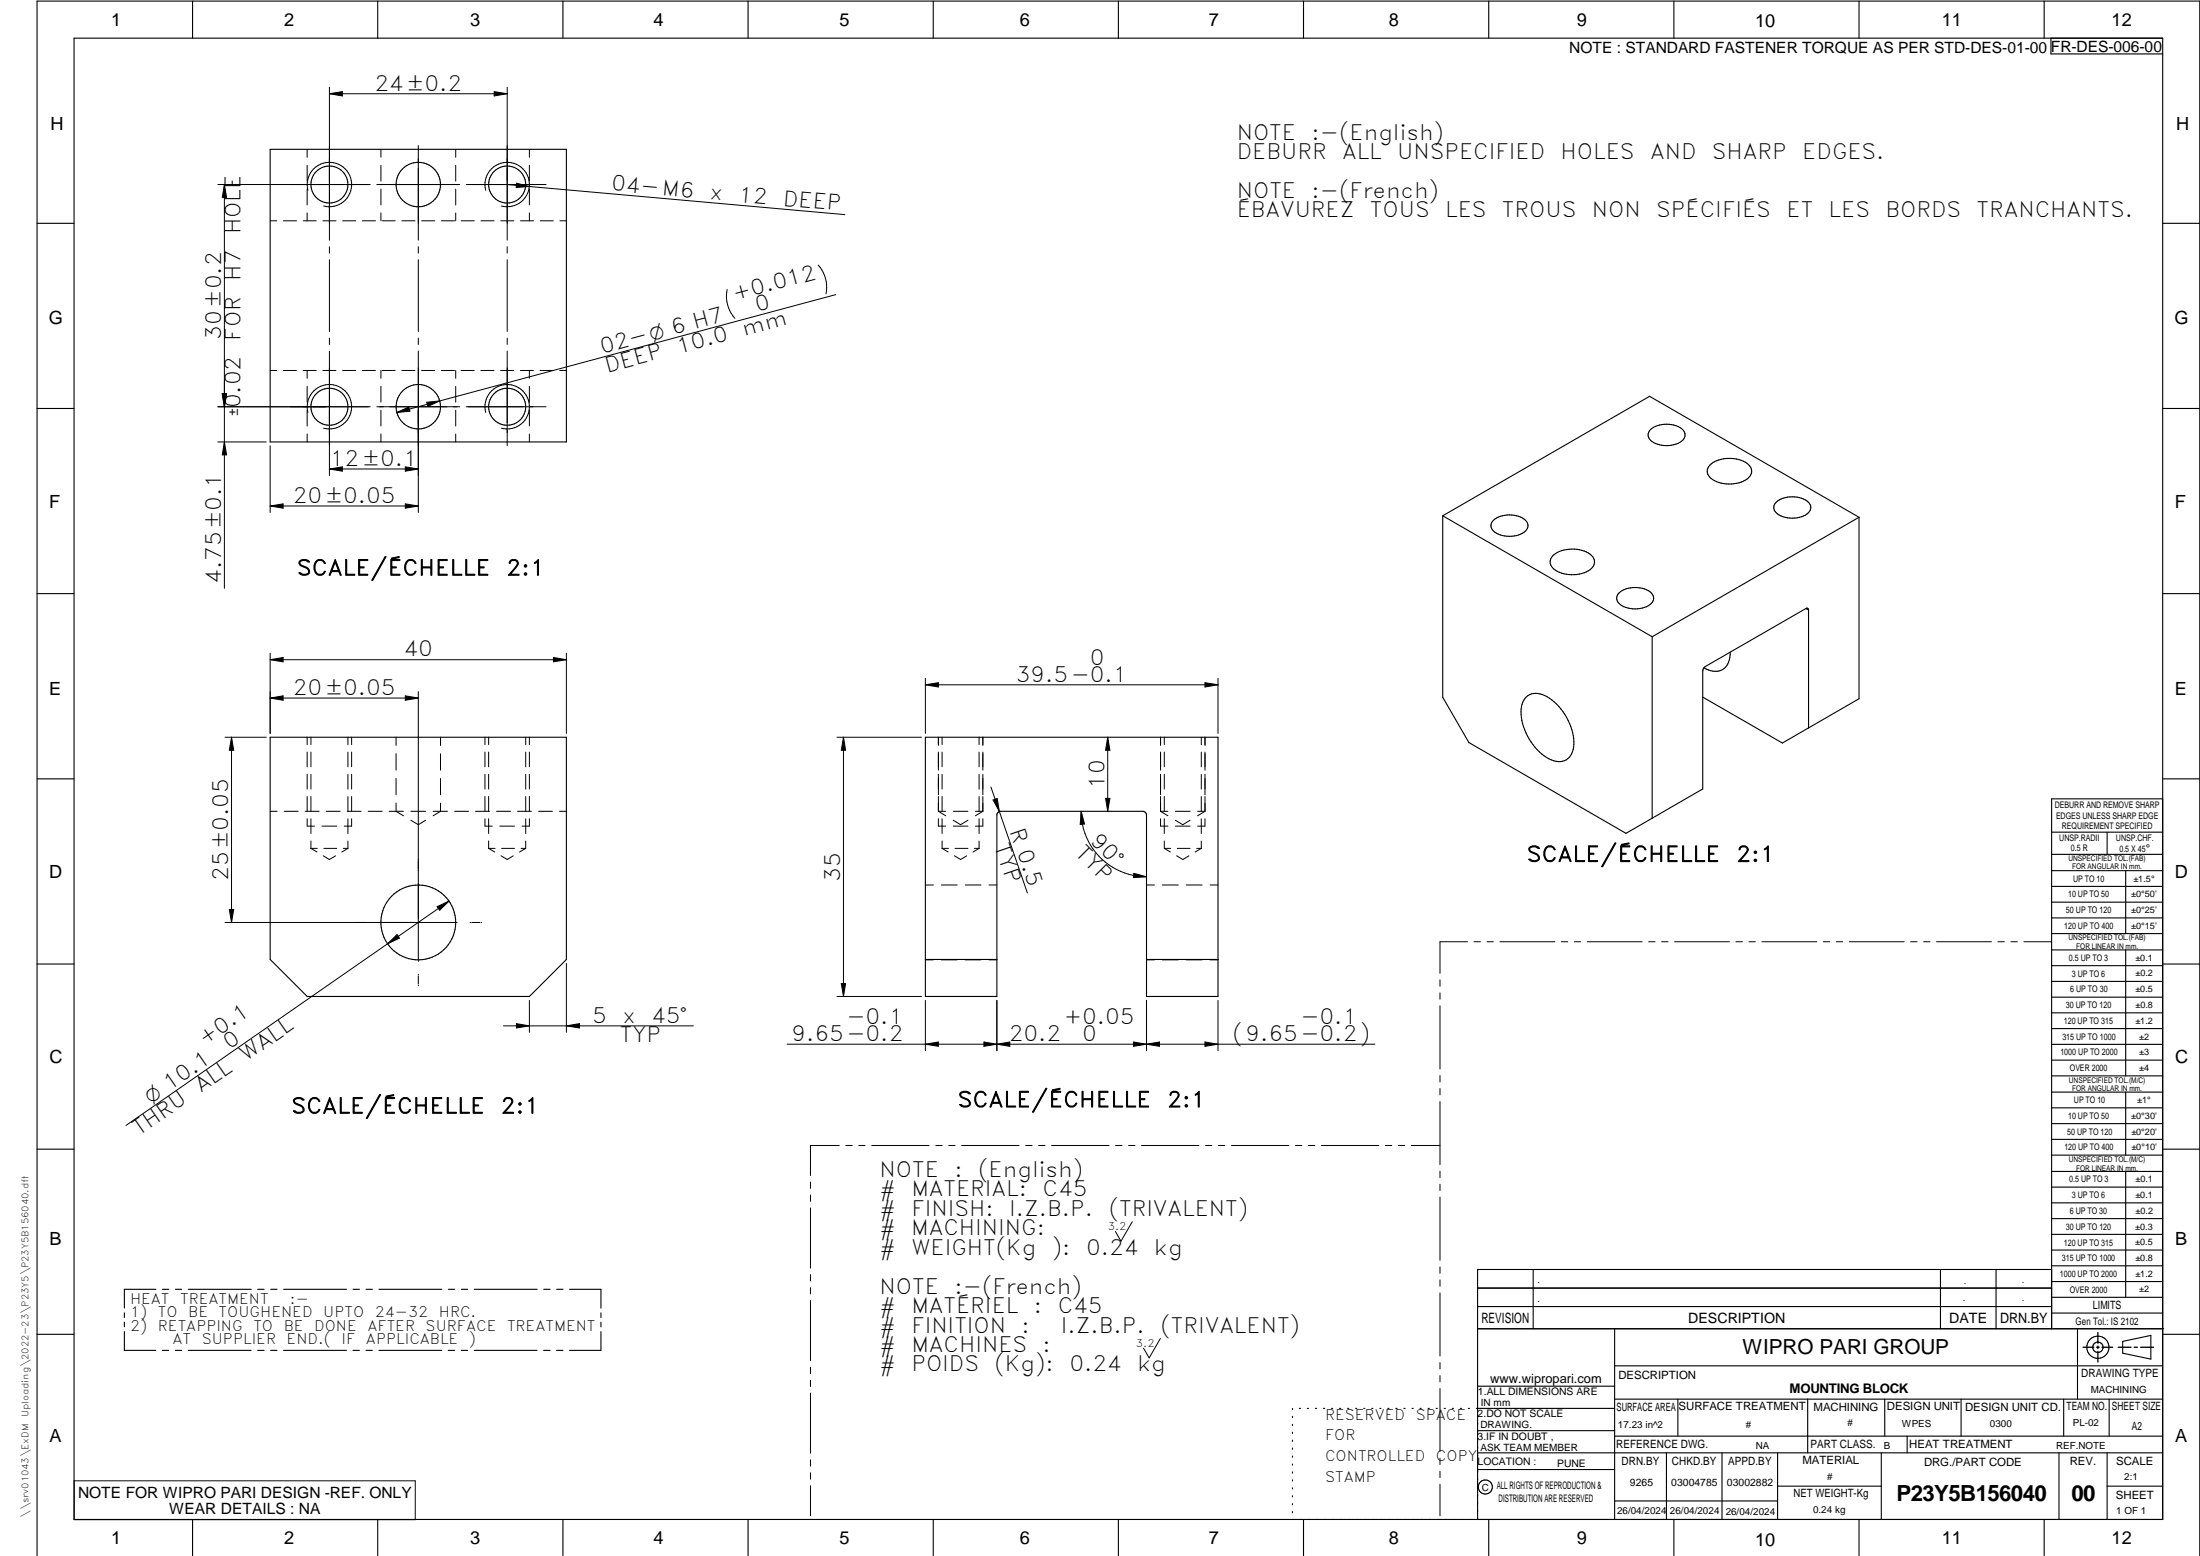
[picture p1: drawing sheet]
<svg xmlns="http://www.w3.org/2000/svg" width="594mm" height="420mm" viewBox="0 0 594 420" stroke-linecap="round" stroke-linejoin="round" font-family="sans-serif">
<g fill="none" stroke="#000" stroke-width=".3">
<path d="M20 10.3h564v400h-564zM52 .3v10M102 .3v10M152 .3v10M202 .3v10M252 .3v10M302 .3v10M352 .3v10M402 .3v10M452 .3v10M502 .3v10M552 .3v10"/>
<path d="M553.8 10.3v4.3h30.2M73 40.3h79.9v79h-79.9zM10 60.3h10M584 60.3h10M10 110.3h10M445.7 116a7.1 7.1 0 0 1 9 .3 2.08 2.08 0 0 1-1.1 3.2 7.1 7.1 0 0 1-8.2-.9l-.4-1.2 .2-.7zM584 110.3h10M389.6 139.3l55.8-32.3 56.6 32.7M389.6 139.3v49l7.1 12.2 42.4 24.5 20.7-12v-31.8l.3-.8 .4-.4 27.2-15.7M389.6 139.3l56.5 32.6M461.7 125.6a8.6 8.6 0 0 1 10.5-.1 2.45 2.45 0 0 1-.9 4.1 8.7 8.7 0 0 1-9.6-.8 2.2 2.2 0 0 1 0-3.2zM479.7 135.6a7.1 7.1 0 0 1 8.9 .3 2.26 2.26 0 0 1-1.6 3.4 7 7 0 0 1-7.6-1.2l-.4-.7v-.7z"/>
<path d="M502 139.7v49l-20.7 11.9-21.5-12.4M502 139.7l-55.9 32.2M403.3 140.5a7.1 7.1 0 0 1 8.9 .3 2.27 2.27 0 0 1-1.6 3.4 7.1 7.1 0 0 1-7.6-1.2l-.4-.7v-.7zM419.2 150.2a8.6 8.6 0 0 1 10.5-.2 2.46 2.46 0 0 1-.8 4.1 8.8 8.8 0 0 1-9.7-.8 2.22 2.22 0 0 1 0-3.1zM10 160.3h10M437.2 160.1a7 7 0 0 1 9 .3 2.28 2.28 0 0 1-1.6 3.4 7.1 7.1 0 0 1-7.7-1.2l-.3-1.1 .1-.7zM446.1 171.9v49M467.2 176.1a4.7 4.7 0 0 1-3 5.1h-1.7l-2.4-.9M487.7 164.3l.4-.1 .3 .5M487.7 164.3l.7 .4M488.4 164.7v31.9M584 160.3h10"/>
<path d="M73 199.1h79.9v60l-9.9 10h-60.1l-9.9-10zM249.9 199.1h79v70h-19.3v-49l-.4-.8-.6-.2h-38.4l-.8 .4-.2 .6v49h-19.3zM412.2 188.2a4.6 4.6 0 0 1 5.6 0 15.4 15.4 0 0 1 7.1 13.5 4 4 0 0 1-6 3.5 15 15 0 0 1-8-14.4l.3-1.2zM10 210.3h10M584 215.7h-30v143.1M584 210.3h10M554 230.7h30M554 224.7h30M554 235.1h30M554 239.4h30M569 224.7v6M574 235.1v17"/>
<path d="M249.9 259.1h19.3M309.6 259.1h19.3M554 243.6h30M554 247.9h30M554 252.1h30M554 256.5h30M574 256.5v34M10 260.3h10M554 260.8h30M554 265h30M554 269.3h30M554 273.5h30"/>
<path d="M554 277.7h30M584 260.3h10M554 282h30M554 286.3h30M554 290.5h30M554 294.9h30M554 299.1h30M574 294.9v17M10 310.3h10M554 303.4h30M554 307.7h30M554 311.9h30"/>
<path d="M554 316.3h30M574 316.3v34M584 310.3h10M554 320.5h30M554 324.8h30M554 329.1h30M554 333.3h30M554 337.5h30M33.6 354.5v1.2M33.6 357v1.3M33.6 359.6v5h8.5M42.1 348.1h-8.5v5.1"/>
<path d="M43.9 348.1h1.7M47.4 348.1h1.7M50.9 348.1h16.9M69.6 348.1h1.7M73.1 348.1h1.7M76.6 348.1h17M95.3 348.1h1.8M98.8 348.1h1.8M102.3 348.1h17M121.1 348.1h1.7M124.6 348.1h1.7M128.1 348.1h16.9"/>
<path d="M146.8 348.1h1.7M150.3 348.1h1.7M153.8 348.1h8.5v5.1M162.3 359.6v5h-8.5M162.3 354.5v1.3M162.3 357v1.3M399 358.8h185.3M399 352.8h155M399 347.8h155M414 342.8v16M436 358.8v51.5M524 342.8v16"/>
<path d="M539 342.8v16M554 342.8h-155v67.5M554 341.8h30M554 346.1h30M554 350.3h30M554 354.6h30M561 358.8v19M10 360.3h10M43.8 364.6h1.8M47.3 364.6h1.8M50.8 364.6h17M69.6 364.6h1.7"/>
<path d="M73.1 364.6h1.7M76.6 364.6h16.9M95.3 364.6h1.7M98.8 364.6h1.7M102.3 364.6h17M121 364.6h1.8M124.6 364.6h1.7M128.1 364.6h16.9M146.8 364.6h1.7M150.3 364.6h1.7M399 374.3h37M436 368.8h148"/>
<path d="M436 377.8h148M453.1 377.8v10M488.1 377.8v14.5M508.9 377.8v10M529.6 377.8v10M557.3 377.8v10M569.5 377.8v10M573.2 362.2l7.6-1.6v6.4l-7.6-1.6zM584 360.3h10M349 380.3v.3M349 382.4v.4M349 384.6v.3"/>
<path d="M349 386.7v.4M349 388.9v.3M349 391v.4M349 393.2v.3M349 395.3v.3M349 397.4v.4M349 399.6v.3M350.9 380.3h.3M353 380.3h.3M355.2 380.3h.3M357.4 380.3h.3M359.6 380.3h.3"/>
<path d="M361.7 380.3h.3M363.9 380.3h.3M366.1 380.3h.3M368.3 380.3h.3M370.4 380.3h.3M372.6 380.3h.3M374.8 380.3h.3M376.9 380.3h.4M379.1 380.3h.3M381.3 380.3h.3M383.4 380.3h.4M385.6 380.3h.4"/>
<path d="M387.8 380.3h.3M390 380.3h.3M392.1 380.3h.4M394.3 380.3h.4M396.5 380.3h.3M399 396.8h37M399 392.3h185M399 386.3h37M436 387.8h148M436 380.3h-37.3M450 392.3v18M465 392.3v18"/>
<path d="M480 392.3v18M508 392.3v18M515 387.8v4.5M556 392.3v18M569 392.3v18M52 410.3v9.8M102 410.3v9.8M152 410.3v9.8M202 410.3v9.8M252 410.3v9.8M302 410.3v9.8M349 401.7v.4"/>
<path d="M349 403.9v.3M349 406v.4M349 408.2v.3M352 410.3v9.8M402 410.3v9.8M436 405.3h44M452 410.3v9.8M480 401.3h28M502 410.3v9.8M552 410.3v9.8M569 401.3h15M10 420.1v-419.8h584v419.8"/>
<circle cx="89" cy="49.8" r="5"/>
<circle cx="113" cy="49.8" r="6"/>
<circle cx="137" cy="49.8" r="5"/>
<circle cx="89" cy="109.8" r="5"/>
<circle cx="112.9" cy="109.8" r="6"/>
<circle cx="137" cy="109.8" r="5"/>
<circle cx="113" cy="249.1" r="10.1"/>
<circle cx="566.5" cy="363.8" r="1.4"/>
<circle cx="566.5" cy="363.8" r="3"/>
<circle cx="401.1" cy="401.5" r="1.91"/>
</g>
<g fill="none" stroke="#000" stroke-width=".27">
<path d="M89 23.6v41.3M89 25.3h48M89 25.3l3.4-.6v1.2zM113 39.3v25.6M133.4 24.7l3.6 .6-3.6 .6zM137 23.6v41.3M60.6 49.8v109.1M60.6 49.8l.6 3.5h-1.2zM73 59.6h1.7M76.5 59.6h3.6M81.9 59.6h3.5M82.9 40.3v2.2"/>
<path d="M82.9 44.6v4.3M82.9 51.1v4.3M82.9 57.5v2.1M83.2 51.4a6 6 0 0 1 5.2-7.5 6 6 0 0 1 6.5 6.5 6 6 0 0 1-7.5 5.2M87.2 59.6h3.5M92.5 59.6h3.6M97.9 59.6h3.5M100 49.8h-41.2M101.7 49.8h22.4M102.9 40.3v2.2M102.9 44.6v4.3M102.9 51.1v4.2"/>
<path d="M102.9 57.5v2.1M103.2 59.6h3.5M108.5 59.6h3.6M113.9 59.6h3.5M119.2 59.6h3.5M123.1 40.3v2.2M123.1 44.6v4.3M123.1 51.1v4.3M123.1 57.5v2.1M124.5 59.6h3.6M125.9 49.8h21.6M129.9 59.6h3.5"/>
<path d="M131.2 51.4a6 6 0 0 1 5.2-7.5 6 6 0 0 1 6.5 6.5 6 6 0 0 1-7.5 5.2M135.2 59.6h3.5M137 49.8l91.1 8.2M139.5 49.5l3.4 .9-3.5 .2zM140.5 59.6h3.6M143 40.3v2.2M143 44.6v4.3M143 51.1v4.2M143 57.5v2.1M145.9 59.6h3.5M151.2 59.6h1.7M89 66.6v1.8"/>
<path d="M89 70.1v19.4M113 66.6v1.7M113 70.1v19.4M137 66.6v1.7M137 70.1v19.4M196.4 78.2a9 9 0 0 0 2 7.8M221 71.6a9 9 0 0 1 2 7.8M225.7 79.6l-118.5 31.8M89 91.3v1.7M89 94.8v33.6M113 91.3v1.7M113 94.8v43.6"/>
<path d="M137 91.3v1.7M137 94.8v25.5M58.8 119.3h13.1M58.8 109.8h41.2M60 106.3h1.2l-.6 3.5zM60.6 119.3l.6 3.5h-1.2zM73 100h1.7M76.5 100h3.5M81.8 100h3.6M82.9 100v2.2M82.9 104.3v4.3M82.9 110.8v4.2"/>
<path d="M82.9 117.2v2.1M83.2 111.4a6 6 0 0 1 5.3-7.5 6 6 0 0 1 6.4 6.5 6 6 0 0 1-7.5 5.2M87.2 100h3.5M92.5 100h3.5M97.8 100h3.6M101.8 109.8h22.4M102.9 100v2.2M102.9 104.3v4.3M102.9 110.7v4.3M102.9 117.2v2.1M103.2 100h3.5M107.2 111.4l3.2-1.5 .3 1.1z"/>
<path d="M108.5 100h3.5M113.8 100h3.6M115.2 108.6l3.5-.3-3.2 1.4zM119.2 100h3.5M123.1 100v2.2M123.1 104.3v4.3M123.1 110.8v4.2M123.1 117.2v2.1M124.5 100h3.6M125.9 109.8h21.6M129.9 100h3.5M131.2 111.4a6 6 0 0 1 5.3-7.5 6 6 0 0 1 6.4 6.5 6 6 0 0 1-7.5 5.2"/>
<path d="M135.2 100h3.5M140.5 100h3.6M143 100v2.2M143 104.3v4.3M143 110.7v4.3M143 117.2v2.1M145.9 100h3.5M151.2 100h1.7M73 120.4v18M73 136.6h40M73 136.6l3.4-.5v1.1zM89 126.6h24"/>
<path d="M89 126.6l3.4-.5v1.1zM109.4 136.1l3.6 .5-3.6 .6zM109.4 126.1l3.6 .5-3.6 .6zM73 176.4v21.6M73 178.1h79.9M73 178.1l3.4-.6v1.2zM149.5 177.5l3.4 .6-3.4 .6zM152.9 176.4v21.6M60.8 199.1h11.1M62.5 199.1v50M62.5 199.1l.6 3.5h-1.2zM73 188.5h40"/>
<path d="M73 188.5l3.4-.6v1.2zM82.9 199.1v2M84 199.1v2M94 199.1v2M94.9 199.1v2M106.9 199.1v2.2M109.4 187.9l3.6 .6-3.6 .6zM113 186.7v72.9M118.9 199.1v2.2M131 199.1v2M131.9 199.1v2M142 199.1v2"/>
<path d="M143 199.1v2M226 199.1h22.8M227.8 199.1v70M227.8 199.1l.5 3.5h-1.1zM249.9 183.2v14.8M249.9 184.9h79M249.9 184.9l3.5-.6v1.2zM253.4 199.1v2.2M254.4 199.1v2M264.4 199.1v2M265.4 199.1v2.2M299.1 199.1v20"/>
<path d="M299.1 199.1l.6 3.5h-1.2zM313.4 199.1v2.2M314.4 199.1v2M324.4 199.1v2M325.4 184.3l3.5 .6-3.5 .6zM325.4 199.1v2.2M328.9 183.2v14.8M73 219.1h1.8M76.7 219.1h3.8M82.4 219.1h3.8M82.9 203.1v4M82.9 209.1v4"/>
<path d="M82.9 215.1v4M84 203.1v4M84 209.1v4M84 215.1v4M88.1 219.1h3.7M93.8 219.1h3.7M94 203.1v4M94 209.1v4M94 215.1v4M94.9 203.1v4M94.9 209.1v4M94.9 215.1v4"/>
<path d="M99.4 219.1h3.8M105.1 219.1h3.8M106.9 203.5v4.4M106.9 210.2v4.4M106.9 216.9v2.2l2 1.2M110.9 219.1h4M117 219.1h3.8M118.9 203.5v4.5M118.9 210.2v4.4M118.9 216.9v2.2l-1.9 1.2M122.8 219.1h3.7M128.4 219.1h3.8"/>
<path d="M131 203.1v4M131 209.1v4M131 215.1v4M131.9 203.1v4M131.9 209.1v4M131.9 215.1v4M134.1 219.1h3.8M139.8 219.1h3.7M142 203.1v4M142 209.1v4M142 215.1v4M143 203.1v4"/>
<path d="M143 209.1v4M143 215.1v4M145.4 219.1h3.8M151.1 219.1h1.8M253.4 219.1l2 1.2M253.4 219.1h2M253.4 203.1v4.8M253.4 209.1v5.5M253.4 215.1v4M254.4 203.1v4M254.4 209.1v4M254.4 215.1v4"/>
<path d="M257.4 219.1h4M263.4 219.1h2M264.4 203.1v4M264.4 209.1v4M264.4 215.1v4M265.4 219.1l-2 1.2M265.4 203.1v4.9M265.4 209.1v5.5M265.4 215.1v4M267.6 212.5l9.8 28.6M268.2 216l1.1-.4 .6 3.5zM291.9 219.1a17.6 17.6 0 0 0 17.7 17.6"/>
<path d="M291.9 219.1l1 3.4-1.2 .1zM298.5 215.6h1.2l-.6 3.5zM313.4 219.1l2 1.2M313.4 203.1v4.8M313.4 209.1v5.5M313.4 215.1v4M313.4 219.1h2M314.4 203.1v4M314.4 209.1v4M314.4 215.1v4M317.4 219.1h4M323.4 219.1h2"/>
<path d="M324.4 203.1v4M324.4 209.1v4M324.4 215.1v4M325.4 219.1l-2 1.2M325.4 203.1v4.9M325.4 209.1v5.5M325.4 215.1v4M82.9 221.1v2h2M84 229.1h1.7M84 227.1v2M84 221.1v4M84 229.1l1.6 1"/>
<path d="M86.9 223.1h4M87.3 231.1l1.7 1 1.6-1M87.5 229.1h3.4M92.7 229.1h1.3M94 227.1v2M94 229.1l-1.7 1M94 221.1v4M94.9 221.1v2h-1.9M114.9 221.5l-1.9 1.2-2.1-1.2M131 221.1v2h1.9M131.9 229.1h1.8M131.9 221.1v4"/>
<path d="M131.9 227.1v2M131.9 229.1l1.7 1M135 223.1h3.9M135.3 231.1l1.7 1 1.6-1M135.5 229.1h3.4M140.7 229.1h1.3M142 221.1v4M142 227.1v2M142 229.1l-1.7 1M143 221.1v2h-2M249.9 239h2.1M253.4 221.1v2h2"/>
<path d="M254.2 239h4.3M254.4 227.1v2M254.4 229.1h1.7M254.4 221.1v4M254.4 229.1l1.6 1M257.4 223.1h4M257.7 231.1l1.7 1 1.6-1M257.9 229.1h3.5M260.6 239h4.3M261.4 221.5l-2 1.2-2-1.2M263.1 229.1h1.3M264.4 227.1v2"/>
<path d="M264.4 229.1l-1.7 1M264.4 221.1v4M265.4 221.1v2h-2M267.1 239h2.1M306.2 235.8l3.4 .9-3.5 .3zM309.6 239h2.1M313.4 221.1v2h2M313.9 239h4.3M314.4 221.1v4M314.4 229.1l1.6 1M314.4 227.1v2M314.4 229.1h1.7"/>
<path d="M317.4 223.1h4M317.7 231.1l1.7 1 1.6-1M317.9 229.1h3.5M320.3 239h4.3M321.4 221.5l-2 1.2-2-1.2M323.1 229.1h1.3M324.4 221.1v4M324.4 229.1l-1.7 1M324.4 227.1v2M325.4 221.1v2h-2M326.8 239h2.1M60.8 249.1h62.7"/>
<path d="M61.9 245.6h1.2l-.6 3.5zM104.7 254.8l-70.7 49.1M104.7 254.8l2.5-2.4 .7 .9zM118 244.8l3.3-1.5-2.6 2.5zM121.3 243.3l-16.6 11.5M127 249.1h.1M127.4 249.1h2.2M129.9 249.1h.2M249.9 259.2h2.1M254.2 259.2h4.3M260.6 259.2h4.3M267.1 259.2h2.1"/>
<path d="M309.6 259.2h2.1M313.9 259.2h4.2M320.3 259.2h4.3M326.7 259.2h2.2M396.3 254.3h-7.5v8.5M398 254.3h1.8M401.5 254.3h1.8M405 254.3h14.9M421.6 254.3h1.7M425.1 254.3h1.7M428.6 254.3h14.8M445.2 254.3h1.7"/>
<path d="M448.7 254.3h1.7M452.2 254.3h14.8M468.8 254.3h1.7M472.3 254.3h1.7M475.8 254.3h14.8M492.4 254.3h1.7M495.9 254.3h1.7M499.4 254.3h14.8M515.9 254.3h1.8M519.4 254.3h1.8M522.9 254.3h14.9M539.5 254.3h1.7"/>
<path d="M543 254.3h1.7M546.5 254.3h7.4M113 263.1v.1M113 263.5v2.2M113 266v.2M135.9 277h51.3M139.5 276.4l3.5 .6-3.5 .6zM143 270.1v8.6M152.9 260.1v18.6M152.9 277l3.6-.6v1.2zM226 269.1h22.8M227.2 265.6h1.1l-.5 3.5z"/>
<path d="M249.9 270.1v13.6M269.2 270.1v13.6M309.6 270.1v13.6M328.9 270.1v13.6M388.8 264.6v1.7M388.8 268.1v1.7M388.8 271.6v17M212.5 282h158.8M249.9 282l3.5-.6v1.1zM265.7 281.4l3.5 .6-3.5 .5zM269.2 282l3.5-.6v1.1zM306.1 281.4l3.5 .6-3.5 .5z"/>
<path d="M309.6 282l3.5-.6v1.1zM325.4 281.4l3.5 .6-3.5 .5zM388.8 290.4v1.8M388.8 293.9v1.8M388.8 297.4v17.1M218.9 319.2v1.7M226.6 309.3h-7.7v8.1M228.4 309.3h1.7M231.9 309.3h1.7M235.4 309.3h15.5M252.7 309.3h1.7M256.2 309.3h1.7"/>
<path d="M259.7 309.3h15.5M277 309.3h1.7M280.5 309.3h1.7M284 309.3h15.5M301.2 309.3h1.8M304.8 309.3h1.7M308.2 309.3h15.6M325.5 309.3h1.8M329 309.3h1.8M332.5 309.3h15.6M349.8 309.3h1.8M353.3 309.3h1.7"/>
<path d="M356.8 309.3h15.5M374.1 309.3h1.7M377.6 309.3h1.7M381.1 309.3h7.7M388.8 316.3v1.7M388.8 319.8v1.7M218.9 322.7v1.7M218.9 326.2v16.2M305.7 329.9l-3 5.3-1.5-2.7M388.8 323.3v17M218.9 344.2v1.7M218.9 347.7v1.7"/>
<path d="M218.9 351.2v16.2M388.8 342.1v1.7M388.8 345.6v1.7M388.8 349.1v17.1M218.9 369.2v1.7M218.9 372.7v1.7M218.9 376.2v16.2M313.3 361.4l-3 5.3-1.5-2.7M388.8 367.9v1.8M388.8 371.4v1.7M388.8 374.9v17.1M20 399.9h92.1v10.5h-92.1z"/>
<path d="M218.9 394.2v1.7M218.9 397.7v1.7M388.8 393.8v1.7M388.8 397.3v1.7M218.9 401.2v8.1M388.8 400.8v8.5"/>
</g>
<path d="M566.5 359.8v2.9M562.5 363.8h2.9M566.1 363.8h.8M566.5 363.5v.7M566.5 364.9v2.9M567.6 363.8h2.9M572 363.8h3.4M576.3 363.8h.9M578.1 363.8h3.4" fill="none" stroke="#000" stroke-width=".36"/>
<g fill="#000">
<path d="M89 25.3l3.4-.6v1.2zM133.4 24.7l3.6 .6-3.6 .6zM60.6 49.8l.6 3.5h-1.2zM139.5 49.5l3.4 .9-3.5 .2zM60 106.3h1.2l-.6 3.5zM107.2 111.4l3.2-1.5 .3 1.1zM115.2 108.6l3.5-.3-3.2 1.4zM60.6 119.3l.6 3.5h-1.2zM73 136.6l3.4-.5v1.1zM89 126.6l3.4-.5v1.1zM109.4 136.1l3.6 .5-3.6 .6zM109.4 126.1l3.6 .5-3.6 .6z"/>
<path d="M73 178.1l3.4-.6v1.2zM149.5 177.5l3.4 .6-3.4 .6zM73 188.5l3.4-.6v1.2zM109.4 187.9l3.6 .6-3.6 .6zM249.9 184.9l3.5-.6v1.2zM325.4 184.3l3.5 .6-3.5 .6zM62.5 199.1l.6 3.5h-1.2zM227.8 199.1l.5 3.5h-1.1zM268.2 216l1.1-.4 .6 3.5zM298.5 215.6h1.2l-.6 3.5zM299.1 199.1l.6 3.5h-1.2zM291.9 219.1l1 3.4-1.2 .1z"/>
<path d="M306.2 235.8l3.4 .9-3.5 .3zM61.9 245.6h1.2l-.6 3.5zM104.7 254.8l2.5-2.4 .7 .9zM118 244.8l3.3-1.5-2.6 2.5zM139.5 276.4l3.5 .6-3.5 .6zM152.9 277l3.6-.6v1.2zM227.2 265.6h1.1l-.5 3.5zM249.9 282l3.5-.6v1.1zM265.7 281.4l3.5 .6-3.5 .5zM269.2 282l3.5-.6v1.1zM306.1 281.4l3.5 .6-3.5 .5zM309.6 282l3.5-.6v1.1z"/>
<path d="M325.4 281.4l3.5 .6-3.5 .5z"/>
</g>
<g font-size="6">
<text x="512.1" y="405.2">P23Y5B156040</text>
<text x="559.4" y="405.2">00</text>
</g>
<g font-size="5.7">
<text x="101.1" y="24.4">24±0.2</text>
<text x="334" y="37.7">NOTE</text>
<text x="354.2" y="37.7">:-(English)</text>
<text x="334" y="42.9">DEBURR</text>
<text x="362.4" y="42.9">ALL</text>
<text x="377.3" y="42.9">UNSPECIFIED</text>
<text x="421.4" y="42.9">HOLES</text>
<text x="445.6" y="42.9">AND</text>
<text x="462.3" y="42.9">SHARP</text>
<text x="486.7" y="42.9">EDGES.</text>
<text x="164.9" y="51.4" transform="rotate(5 164.9 51.4)">04-M6</text>
<text x="191.5" y="53.8" transform="rotate(5 191.5 53.8)">x</text>
<text x="334" y="53.4">NOTE</text>
<text x="354.2" y="53.4">:-(French)</text>
<text x="199.2" y="54.5" transform="rotate(5 199.2 54.5)">12</text>
<text x="211.3" y="55.5" transform="rotate(5 211.3 55.5)">DEEP</text>
<text x="334" y="58.7">ÉBAVUREZ</text>
<text x="369.9" y="58.7">TOUS</text>
<text x="390.2" y="58.7">LES</text>
<text x="405.6" y="58.7">TROUS</text>
<text x="429.9" y="58.7">NON</text>
<text x="447.3" y="58.7">SPÉCIFIÉS</text>
<text x="482.4" y="58.7">ET</text>
<text x="493.8" y="58.7">LES</text>
<text x="509.1" y="58.7">BORDS</text>
<text x="533.7" y="58.7">TRANCHANTS.</text>
<text x="65" y="63.3" transform="rotate(-90 65 63.3)">HOLE</text>
<text x="65" y="75.8" transform="rotate(-90 65 75.8)">H7</text>
<text x="198.4" y="81.3" transform="rotate(-15 198.4 81.3)">+0.012</text>
<text x="204.4" y="84.3" transform="rotate(-15 204.4 84.3)">0</text>
<text x="59.7" y="91.7" transform="rotate(-90 59.7 91.7)">30±0.2</text>
<text x="65" y="92" transform="rotate(-90 65 92)">FOR</text>
<text x="162.6" y="95.6" transform="rotate(-15 162.6 95.6)">02-O 6 H7</text>
<text x="183.3" y="95.5" transform="rotate(-15 183.3 95.5)">10.0</text>
<text x="200.9" y="90.7" transform="rotate(-15 200.9 90.7)">mm</text>
<text x="164" y="100.6" transform="rotate(-15 164 100.6)">DEEP</text>
<text x="89.1" y="125.8">12±0.1</text>
<text x="79.1" y="135.8">20±0.05</text>
<text x="80.2" y="155.3">SCALE/ÉCHELLE</text>
<text x="136.7" y="155.3">2:1</text>
<text x="59.7" y="157.6" transform="rotate(-90 59.7 157.6)">4.75±0.1</text>
<text x="109" y="177.2">40</text>
<text x="294.3" y="179.5">0</text>
<text x="274.3" y="184">39.5-0.1</text>
<text x="79.1" y="187.6">20±0.05</text>
<text x="298.3" y="213" transform="rotate(-90 298.3 213)">10</text>
<text x="272.6" y="224.3" transform="rotate(71 272.6 224.3)">R 0.5</text>
<text x="294.1" y="227.4" transform="rotate(45 294.1 227.4)">90°</text>
<text x="268.4" y="228.4" transform="rotate(71 268.4 228.4)">TYP</text>
<text x="290.1" y="230.7" transform="rotate(45 290.1 230.7)">TYP</text>
<text x="412.3" y="232.7">SCALE/ÉCHELLE</text>
<text x="468.8" y="232.7">2:1</text>
<text x="61.7" y="237.9" transform="rotate(-90 61.7 237.9)">25±0.05</text>
<text x="226.9" y="238" transform="rotate(-90 226.9 238)">35</text>
<text x="159.9" y="276.1">5</text>
<text x="167.4" y="281.4">TYP</text>
<text x="168.1" y="276.1">x</text>
<text x="175.8" y="276.1">45°</text>
<text x="213.8" y="281.1">9.65-0.2</text>
<text x="228.6" y="276.5">-0.1</text>
<text x="272.5" y="281.1">20.2</text>
<text x="287.3" y="276.5">+0.05</text>
<text x="292.2" y="281.1">0</text>
<text x="332.8" y="281.1">(9.65-0.2)</text>
<text x="351.2" y="276.5">-0.1</text>
<text x="55.3" y="282.5" transform="rotate(-35 55.3 282.5)">+0.1</text>
<text x="62" y="283.4" transform="rotate(-35 62 283.4)">0</text>
<text x="66.5" y="286.7" transform="rotate(-35 66.5 286.7)">WALL</text>
<text x="54.2" y="295.2" transform="rotate(-35 54.2 295.2)">ALL</text>
<text x="258.6" y="298.9">SCALE/ÉCHELLE</text>
<text x="315.2" y="298.9">2:1</text>
<text x="78.7" y="300.6">SCALE/ÉCHELLE</text>
<text x="135.2" y="300.6">2:1</text>
<text x="37.5" y="306.8" transform="rotate(-35 37.5 306.8)">THRU</text>
<text x="237.5" y="317.8">NOTE</text>
<text x="257.7" y="317.8">:</text>
<text x="264.2" y="317.8">(English)</text>
<text x="237.5" y="323.1">#</text>
<text x="246.1" y="323.1">MATERIAL:</text>
<text x="281.5" y="323.1">C45</text>
<text x="237.5" y="328.3">#</text>
<text x="246.1" y="328.3">FINISH:</text>
<text x="272.5" y="328.3">I.Z.B.P.</text>
<text x="299.4" y="328.3">(TRIVALENT)</text>
<text x="237.5" y="333.6">#</text>
<text x="246.1" y="333.6">MACHINING:</text>
<text x="237.5" y="338.8">#</text>
<text x="246.1" y="338.8">WEIGHT(Kg</text>
<text x="284" y="338.8">):</text>
<text x="293.3" y="338.8">0.24</text>
<text x="311.6" y="338.8">kg</text>
<text x="237.5" y="349.3">NOTE</text>
<text x="257.7" y="349.3">:-(French)</text>
<text x="237.5" y="354.6">#</text>
<text x="237.5" y="359.8">#</text>
<text x="246.1" y="354.6">MATÉRIEL</text>
<text x="246.1" y="359.8">FINITION</text>
<text x="275.9" y="359.8">:</text>
<text x="279.2" y="354.6">:</text>
<text x="285.6" y="354.6">C45</text>
<text x="286.5" y="359.8">I.Z.B.P.</text>
<text x="313.4" y="359.8">(TRIVALENT)</text>
<text x="237.5" y="365.1">#</text>
<text x="246.1" y="365.1">MACHINES</text>
<text x="281.6" y="365.1">:</text>
<text x="237.5" y="370.3">#</text>
<text x="246.1" y="370.3">POIDS</text>
<text x="268.6" y="370.3">(Kg):</text>
<text x="288.8" y="370.3">0.24</text>
<text x="307.1" y="370.3">kg</text>
</g>
<text font-size="5.6" x="470.5" y="365.5">WIPRO PARI GROUP</text>
<g font-size="5.4">
<text x="65" y="112.4" transform="rotate(-90 65 112.4)">u0.02</text>
<text x="40.7" y="298.2" transform="rotate(-35 40.7 298.2)">O 10.1</text>
</g>
<g font-size="4.9">
<text x="30" y="7">1</text>
<text x="76.7" y="7">2</text>
<text x="127" y="7">3</text>
<text x="176.5" y="7">4</text>
<text x="226.7" y="7">5</text>
<text x="275.4" y="7">6</text>
<text x="326.4" y="7">7</text>
<text x="375" y="7">8</text>
<text x="425.8" y="7">9</text>
<text x="473.9" y="7.4">10</text>
<text x="524.3" y="7">11</text>
<text x="570.2" y="7">12</text>
<text x="13.6" y="35.2">H</text>
<text x="587.6" y="35.2">H</text>
<text x="13.2" y="87.5">G</text>
<text x="587.2" y="87.5">G</text>
<text x="13.3" y="137.1">F</text>
<text x="587.3" y="137.1">F</text>
<text x="13.3" y="187.6">E</text>
<text x="587.3" y="187.6">E</text>
<text x="13.3" y="237">D</text>
<text x="587.3" y="237">D</text>
<text x="13.4" y="287.1">C</text>
<text x="587.4" y="287.1">C</text>
<text x="13.4" y="336.3">B</text>
<text x="587.4" y="336.3">B</text>
<text x="13.4" y="389.3">A</text>
<text x="587.4" y="389.3">A</text>
<text x="30" y="417">1</text>
<text x="76.7" y="417">2</text>
<text x="127" y="417">3</text>
<text x="176.5" y="417">4</text>
<text x="226.7" y="417">5</text>
<text x="275.4" y="417">6</text>
<text x="326.4" y="417">7</text>
<text x="375" y="417">8</text>
<text x="425.8" y="417">9</text>
<text x="473.9" y="417.4">10</text>
<text x="524.3" y="417">11</text>
<text x="570.2" y="417">12</text>
</g>
<g font-size="4.2">
<text x="423.7" y="14.3">NOTE : STANDARD FASTENER TORQUE AS PER STD-DES-01-00</text>
<text x="553.8" y="14">FR-DES-006-00</text>
<text x="21.1" y="404.4">NOTE FOR WIPRO PARI DESIGN -REF. ONLY</text>
<text x="45.7" y="408.9">WEAR DETAILS : NA</text>
</g>
<g font-size="3.9">
<text x="35.1" y="352.1">HEAT</text>
<text x="48.7" y="352.1">TREATMENT</text>
<text x="78.3" y="352.1">:-</text>
<text x="35.1" y="355.7">1)</text>
<text x="35.1" y="359.3">2)</text>
<text x="42.6" y="359.3">RETAPPING</text>
<text x="42.6" y="355.7">TO</text>
<text x="50.8" y="355.7">BE</text>
<text x="59" y="355.7">TOUGHENED</text>
<text x="68.4" y="359.3">TO</text>
<text x="76.6" y="359.3">BE</text>
<text x="84.8" y="359.3">DONE</text>
<text x="87.3" y="355.7">UPTO</text>
<text x="99.2" y="359.3">AFTER</text>
<text x="101.2" y="355.7">24-32</text>
<text x="114.9" y="359.3">SURFACE</text>
<text x="118.5" y="355.7">HRC.</text>
<text x="136.9" y="359.3">TREATMENT</text>
<text x="46.6" y="362.9">AT</text>
<text x="54.5" y="362.9">SUPPLIER</text>
<text x="77.4" y="362.9">END.(</text>
<text x="92.2" y="362.9">IF</text>
<text x="98.8" y="362.9">APPLICABLE</text>
<text x="126.6" y="362.9">)</text>
<text x="357.8" y="383.4">RESERVED</text>
<text x="382.3" y="383.4">SPACE</text>
<text x="357.8" y="388.9">FOR</text>
<text x="357.8" y="394.5">CONTROLLED</text>
<text x="387.8" y="394.5">COPY</text>
<text x="357.8" y="400.1">STAMP</text>
</g>
<g font-size="3.8">
<text x="400.1" y="357.1">REVISION</text>
<text x="455.9" y="357.1">DESCRIPTION</text>
<text x="526.4" y="357.1">DATE</text>
<text x="540.1" y="357.1">DRN.BY</text>
</g>
<text font-size="3.6" x="483.2" y="376.2">MOUNTING BLOCK</text>
<text font-size="3.5" x="402.4" y="373.3">www.wipropari.com</text>
<g font-size="3.1">
<text x="565.2" y="353.5">LIMITS</text>
<text x="562" y="371.7">DRAWING TYPE</text>
<text x="437" y="372.3">DESCRIPTION</text>
<text x="436.5" y="380.9">SURFACE AREA</text>
<text x="453.3" y="380.9">SURFACE TREATMENT</text>
<text x="489.7" y="380.9">MACHINING</text>
<text x="509.5" y="380.9">DESIGN UNIT</text>
<text x="530.6" y="380.9">DESIGN UNIT CD.</text>
<text x="558" y="380.7">TEAM NO.</text>
<text x="570.3" y="380.7">SHEET SIZE</text>
<text x="575.6" y="386.1">A2</text>
<text x="436.4" y="391.1">REFERENCE DWG.</text>
<text x="437.9" y="395.5">DRN.BY</text>
<text x="451.5" y="395.5">CHKD.BY</text>
<text x="466.6" y="395.5">APPD.BY</text>
<text x="486.7" y="395.4">MATERIAL</text>
<text x="488.9" y="391">PART CLASS.</text>
<text x="515.6" y="391">HEAT TREATMENT</text>
<text x="519.6" y="395.9">DRG./PART CODE</text>
<text x="558.9" y="395.6">REV.</text>
<text x="571.4" y="395.6">SCALE</text>
<text x="484.3" y="404.3">NET WEIGHT-Kg</text>
<text x="571.4" y="404.7">SHEET</text>
</g>
<text font-size="3" x="579.5" y="230.1">°</text>
<g font-size="2.8">
<text x="299.1" y="332.1">3.2</text>
<text x="560.5" y="357.7">Gen Tol.: IS 2102</text>
<text x="306.7" y="363.6">3.2</text>
<text x="399.1" y="376.7">1.ALL DIMENSIONS ARE</text>
<text x="399" y="382.7">2.DO NOT SCALE</text>
<text x="399" y="388.7">3.IF IN DOUBT ,</text>
<text x="399" y="395.5">LOCATION :</text>
<text x="420.5" y="396">PUNE</text>
<text x="440.2" y="401.3">9265</text>
<text x="451.3" y="401.2">03004785</text>
<text x="466.3" y="401.3">03002882</text>
<text x="404.2" y="402">ALL RIGHTS OF REPRODUCTION &amp;</text>
<text x="404.7" y="405.4">DISTRIBUTION ARE RESERVED</text>
</g>
<g font-size="2.7">
<text x="564.6" y="376.2">MACHINING</text>
<text x="399.9" y="379.7">IN mm</text>
<text x="399.8" y="385.7">DRAWING.</text>
<text x="436.9" y="385.5">17.23 in^2</text>
<text x="471.4" y="385.6">#</text>
<text x="498.9" y="385.1">#</text>
<text x="513.6" y="385.3">WPES</text>
<text x="537.3" y="385.2">0300</text>
<text x="559.7" y="385.2">PL-02</text>
<text x="399.8" y="391.8">ASK TEAM MEMBER</text>
<text x="474.1" y="391.2">NA</text>
<text x="508.7" y="391.2">B</text>
<text x="555.2" y="391.2">REF.NOTE</text>
<text x="493.4" y="399.6">#</text>
<text x="573.6" y="399.8">2:1</text>
<text x="400.1" y="402.5">C</text>
<text x="436.7" y="408.7">26/04/2024</text>
<text x="450.9" y="408.8">26/04/2024</text>
<text x="466" y="409">26/04/2024</text>
<text x="489.6" y="408.5">0.24 kg</text>
<text x="571.5" y="408.7">1 OF 1</text>
</g>
<g font-size="2.5">
<text x="559.2" y="229.9">0.5 R</text>
<text x="572.3" y="230.1">0.5 X 45</text>
<text x="559.4" y="323.5">3 UP TO 6</text>
<text x="558.9" y="327.8">6 UP TO 30</text>
<text x="557.8" y="332">30 UP TO 120</text>
<text x="415.2" y="346.4">.</text>
<text x="530.3" y="346.6">.</text>
<text x="545.9" y="346.4">.</text>
<text x="415.2" y="351.5">.</text>
<text x="530.1" y="351.3">.</text>
<text x="545.9" y="351.4">.</text>
</g>
<g font-size="2.4">
<text x="554.9" y="218.3">DEBURR AND REMOVE SHARP</text>
<text x="555.2" y="221.1">EDGES UNLESS SHARP EDGE</text>
<text x="556.1" y="227.2">UNSP.RADII</text>
<text x="556.8" y="223.8">REQUIREMENT SPECIFIED</text>
<text x="571.4" y="227">UNSP.CHF.</text>
<text x="559.8" y="238">UP TO 10</text>
<text x="576.1" y="238.1">±1.5°</text>
<text x="558.5" y="242.3">10 UP TO 50</text>
<text x="575.5" y="242.3">±0°50'</text>
<text x="557.4" y="250.8">120 UP TO 400</text>
<text x="557.9" y="246.5">50 UP TO 120</text>
<text x="575.5" y="250.8">±0°15'</text>
<text x="575.5" y="246.6">±0°25'</text>
<text x="558.7" y="259.4">0.5 UP TO 3</text>
<text x="559.5" y="263.7">3 UP TO 6</text>
<text x="576.6" y="259.4">±0.1</text>
<text x="576.6" y="263.7">±0.2</text>
<text x="559" y="268">6 UP TO 30</text>
<text x="576.6" y="268">±0.5</text>
<text x="557.9" y="272.2">30 UP TO 120</text>
<text x="576.6" y="272.2">±0.8</text>
<text x="556.9" y="280.7">315 UP TO 1000</text>
<text x="557.3" y="276.5">120 UP TO 315</text>
<text x="576.6" y="276.5">±1.2</text>
<text x="577.7" y="280.7">±2</text>
<text x="556.4" y="284.9">1000 UP TO 2000</text>
<text x="577.6" y="285">±3</text>
<text x="558.9" y="289.2">OVER 2000</text>
<text x="577.7" y="289.3">±4</text>
<text x="560" y="297.9">UP TO 10</text>
<text x="577.1" y="297.9">±1°</text>
<text x="558.5" y="302.1">10 UP TO 50</text>
<text x="575.5" y="302.2">±0°30'</text>
<text x="557.5" y="310.6">120 UP TO 400</text>
<text x="558.2" y="306.4">50 UP TO 120</text>
<text x="575.5" y="310.6">±0°10'</text>
<text x="575.5" y="306.4">±0°20'</text>
<text x="558.8" y="319.2">0.5 UP TO 3</text>
<text x="576.6" y="323.5">±0.1</text>
<text x="576.6" y="319.3">±0.1</text>
<text x="576.7" y="327.8">±0.2</text>
<text x="576.6" y="332">±0.3</text>
<text x="556.8" y="340.6">315 UP TO 1000</text>
<text x="557.3" y="336.3">120 UP TO 315</text>
<text x="576.6" y="336.3">±0.5</text>
<text x="576.6" y="340.6">±0.8</text>
<text x="556.2" y="344.8">1000 UP TO 2000</text>
<text x="576.6" y="344.8">±1.2</text>
<text x="558.9" y="349">OVER 2000</text>
<text x="577.7" y="349">±2</text>
<text x="7.7" y="382.7" transform="rotate(-90 7.7 382.7)">Uploading\2022-23\P23Y5\P23Y5B156040.dft</text>
<text x="7.7" y="409.9" transform="rotate(-90 7.7 409.9)">\\srv01043\ExDM</text>
</g>
<g font-size="2.1">
<text x="558.6" y="232.4">UNSPECIFIED TOL.(FAB)</text>
<text x="559.5" y="234.8">FOR ANGULAR IN mm.</text>
<text x="558.6" y="254">UNSPECIFIED TOL.(FAB)</text>
<text x="560.7" y="256.3">FOR LINEAR IN mm.</text>
<text x="558.7" y="292.4">UNSPECIFIED TOL.(M/C)</text>
<text x="559.6" y="294.7">FOR ANGULAR IN mm.</text>
<text x="558.7" y="313.8">UNSPECIFIED TOL.(M/C)</text>
<text x="560.6" y="316.2">FOR LINEAR IN mm.</text>
</g>
</svg>
